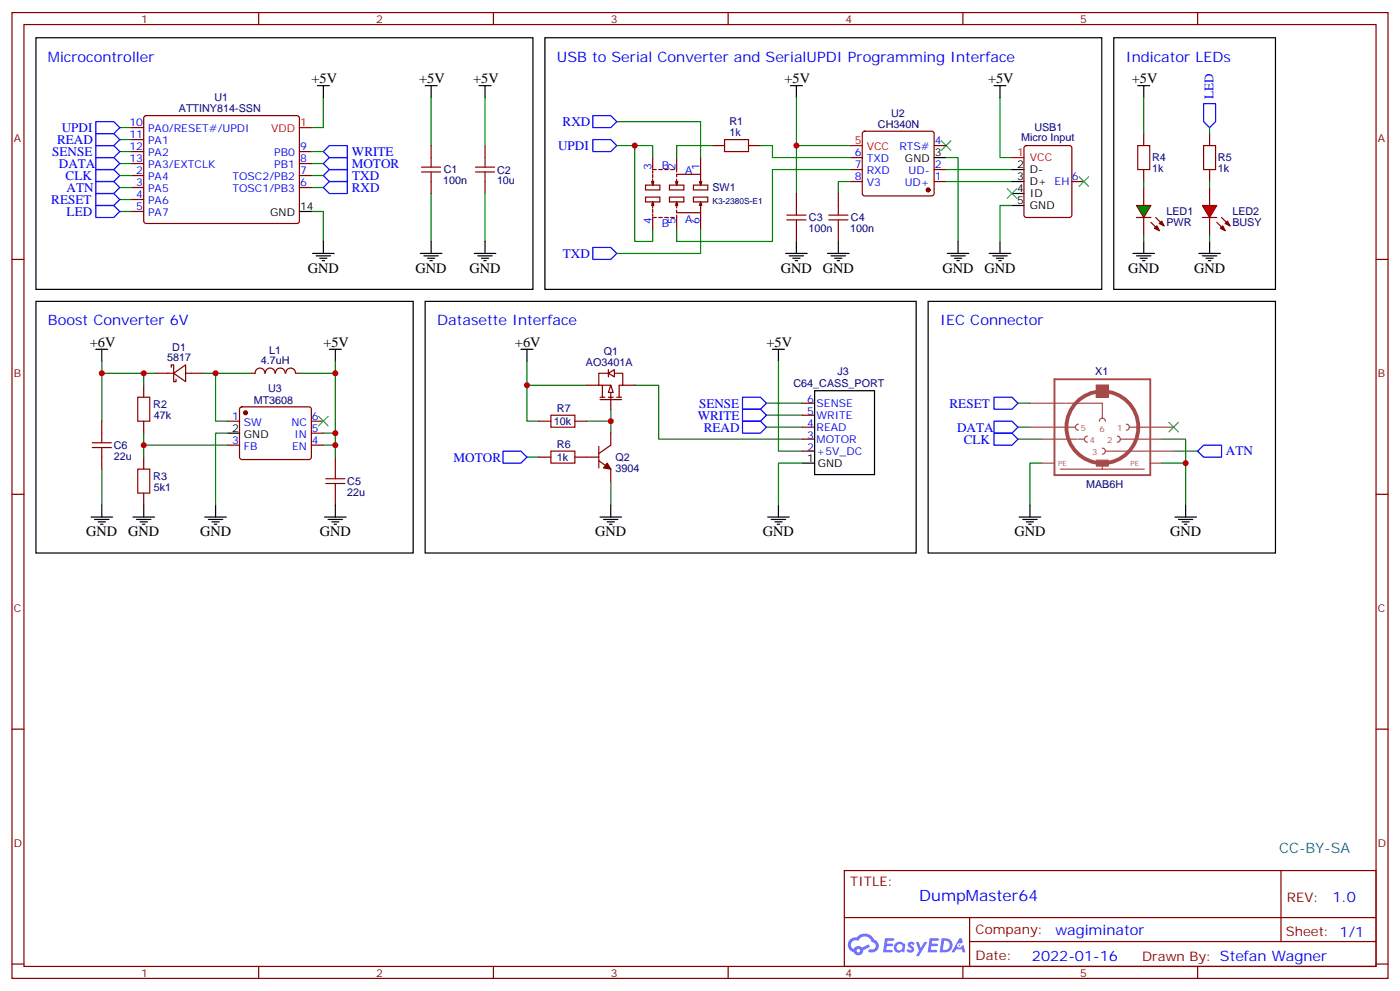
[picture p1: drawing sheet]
<svg xmlns="http://www.w3.org/2000/svg" width="412mm" height="292mm" viewBox="0 0 412 292" stroke-linecap="round" stroke-linejoin="round" font-family="sans-serif">
<g fill="none" stroke="#870000" stroke-width=".35">
<path d="M3.5 3.7h405.4v284.3h-405.4zM7.1 7.2h398.2v277.3h-398.2zM76.2 3.7v3.5M145.3 3.7v3.5M214.5 3.7v3.5M283.6 3.7v3.5M352.8 3.7v3.5M3.5 76.4h3.6M405.3 76.4h3.6M3.5 145.5h3.6M405.3 145.5h3.6M3.5 214.7h3.6"/>
<path d="M405.3 214.7h3.6M248.7 256.3h156.6v28.2h-156.6zM377.3 256.3v20.9M248.7 270.1h156.5M285.6 277.2h119.6M285.6 270.1v14.2M3.5 283.8h3.6M76.2 284.5v3.5M145.3 284.5v3.5M214.5 284.5v3.5M283.6 284.5v3.5M352.8 284.5v3.5"/>
<path d="M405.3 283.8h3.6"/>
</g>
<g fill="#5487ff">
<path d="M267.7 277.5a1.22 1.22 0 0 1 1.7 .2l-.4 .6a.47 .47 0 0 0-.3-.4 .47 .47 0 0 0-.5 .2l.1 .2a1.14 1.14 0 0 1 .8 1.8 1.14 1.14 0 0 1-1.9 0l-.2-.2 .5-.6 .7 .5a.29 .29 0 0 0 .3-.3 .29 .29 0 0 0-.2-.3 1.04 1.04 0 0 1-.6-1.7z"/>
<path d="M260.7 276.2h2.4l.3 .2-.2 .5-1.8 .1-.1 .8h1.5l.3 .4-.3 .4h-1.6l-.2 1.1h1.7l.2 .3-.2 .3-2.6 .1z"/>
<path d="M273.8 276.2h2.4l.3 .2-.1 .5-1.8 .1-.2 .8h1.6l.3 .4-.4 .4-1.6-.1-.1 1.1 1.7 .1 .2 .3-.2 .3-2.6 .1z"/>
<path d="M282.6 276.2h.7l.3 1.3-.6 .3a.69 .69 0 0 0-1 .3 .69 .69 0 0 0 .4 .9 .69 .69 0 0 0 .9-.6l.5-.2 .6 2.2h-.8l-.2-.9h-1.8l-.5 .9h-.8z"/>
<path d="M269.8 277.3h.8l.6 1.8 1.1-1.8h.9l-2.6 4.2h-.8l.9-1.5z"/>
<path d="M277.4 276.2l-.6 4.2h1.3a2.11 2.11 0 0 0 2.5-2.1 2.11 2.11 0 0 0-2.5-2.1zM278.1 277a1.39 1.39 0 0 1 1.7 1.4 1.39 1.39 0 0 1-1.8 1.2h-.3z"/>
<path d="M263.7 277.8a1.54 1.54 0 0 0-.1 2.2 1.54 1.54 0 0 0 2.2 .1l.6 .3 .3-2.3-.2-.3h-.4a1.49 1.49 0 0 0-2.4 0zM264 278.8a.94 .94 0 0 1 1.8 0 .94 .94 0 0 1-1.8 0z"/>
<path d="M250.4 276.6a2.18 2.18 0 0 0 1.1 3.7 1.44 1.44 0 0 0 1.6 .9 1.44 1.44 0 0 0 1.2-1.4l2-1.1-.5-.7-1.9 1a1.47 1.47 0 0 0-2.4 .4 1.39 1.39 0 0 1-.7-1.9 1.39 1.39 0 0 1 2-.5 2.12 2.12 0 0 1 2.2-1.3 2.12 2.12 0 0 1 1.9 1.7 1.14 1.14 0 0 1 1.1 1.4 1.14 1.14 0 0 1-1.7 .7 .43 .43 0 0 0-.5 .4 .43 .43 0 0 0 .4 .5 1.98 1.98 0 0 0 2.5-1.2 1.98 1.98 0 0 0-1.2-2.6 3.1 3.1 0 0 0-5.3-.6l-.9 .1zM252.3 279.9a.55 .55 0 0 1 1.1 0 .55 .55 0 0 1-1.1 0z"/>
<circle cx="282.6" cy="278.3" r=".26"/>
</g>
<path d="M125.2 88.7h144.7v74.1h-144.7zM176.7 152.2h6.4M177.8 152.9h4.2M178.9 153.6h2.1M179.6 154.3h.7M179.9 148.7v3.5" fill="none" stroke="#000" stroke-width=".35"/>
<path d="M155.2 106.4v17.6h3.5M155.2 113.4h17.7M187 113.4h7v15.9h42.4M155.2 134.6h3.5M172.9 124h7M179.9 120.5v7M225.8 122.2h10.6M179.9 141.6v7.1" fill="none" stroke="#008700" stroke-width=".35"/>
<path d="M148.2 132.8h5.3l1.7 1.8-1.7 1.7h-5.3zM218.7 120.5h5.3l1.8 1.7-1.8 1.8h-5.3z" fill="none" stroke="#00f" stroke-width=".35"/>
<path d="M162.3 132.8h7v3.5h-7zM162.3 122.2h7v3.6h-7z" fill="none" stroke="#a10000" stroke-width=".35"/>
<g fill="none" stroke="#870000" stroke-width=".35">
<path d="M176.7 116.9h1.5M176.7 117.7h6.4M177.4 113.4v3.5M179.2 108.8v2.1M179.2 109.9h-2.8v3.5h3.5v3.5M179.2 116.9h1.4M181 109.9h2.4v3.5h-1v3.5M181.7 116.9h1.4M158.7 134.6h3.6M158.7 124h3.6M169.3 134.6h7.1M169.3 124h3.6"/>
<path d="M176.4 135.6l3.5 2.5v3.5M176.4 131.4v6.4M179.9 127.5v3.6l-3.5 2.4"/>
</g>
<path d="M178.9 136.3l1 1.8-2.1-.3z" fill="#870000" stroke="#870000" stroke-width=".35"/>
<g fill="#fff" stroke="#870000" stroke-width=".35">
<path d="M179.2 109.9l1.8-1.1v2.1z"/>
<path d="M179.9 113.4l.7 2.1h-1.4z"/>
</g>
<g fill="none" stroke="#870000" stroke-width=".35">
<path d="M38.8 37.6h3.5M42.6 34.2l.4-.2h44.5l.5 .2 .2 .5-.1 30.7-.6 .4-44.7-.1-.5-.6v-30.4zM254.2 38.8l.5-.2h19.8l.5 .2 .2 .5v17.7l-.3 .5-.4 .2h-19.8l-.5-.3-.2-.4v-17.7zM336.9 39.3v3.6M38.8 51.7h3.5M38.8 55.2h3.5M38.8 58.7h3.5M38.8 48.2h3.5M38.8 44.6h3.5M38.8 41.1h3.5M88.2 51.7h3.5M88.2 55.2h3.5"/>
<path d="M88.2 48.2h3.5M88.2 44.6h3.5M127 42.9v3.5M127 53.4v3.6M142.9 42.9v3.5M142.9 53.4v3.6M190.1 58h4.3v1.4h-4.3zM190.1 54.5h4.3v1.4h-4.3zM191.9 53.4l.4 1.1M192.3 52.7v1.8l.3-1.1M192.3 46.4v3.5h1M192.3 50.3v.7"/>
<path d="M192.3 51.3v1.1M192.3 59.4l-.4 1.1M194 49.9h1.1M195.8 49.9h1M197.2 58h4.2v1.4h-4.2zM197.2 54.5h4.2v1.4h-4.2zM197.6 49.9h1M199 53.4l.3 1.1M199.3 52.7v1.8l.4-1.1M199.3 52v-.7h7.1v3.2l.3-1.1M199.3 46.4v4.2M199.3 59.4l-.3 1.1"/>
<path d="M204.3 58h4.2v1.4h-4.2zM204.3 54.5h4.2v1.4h-4.2zM206 53.4l.4 1.1M206.4 46.4v4.9M206.4 59.4l-.4 1.1M209.9 42.9h3.5M220.5 42.9h3.5M234.6 57v3.5M246.9 57v3.5M250.5 53.4h3.5M250.5 49.9h3.5M250.5 46.4h3.5"/>
<path d="M275.2 53.4h3.5M275.2 49.9h3.5M275.2 42.9h3.5M301.9 43.1l.4-.2h12.7l.7 .4v20l-.4 .7h-13l-.6-.4-.1-20zM315.7 53.4h3.6M336.9 49.9v3.5M336.9 55.2v5.3M38.8 62.3h3.5M192.3 61.6v1M192.3 63v.7M192.6 60.5l-.3-1.1v1.8M193.3 64h-1v3.6"/>
<path d="M194 64h1.1M195.8 64h1M197.6 64h1M199.3 63.3v4.3M199.7 60.5l-.4-1.1v1.8M206.4 62.6v5M206.7 60.5l-.3-1.1v3.2h-7.1v-.7M234.6 67.6v3.5M246.9 67.6v3.5M336.9 64v5.3M42.3 113.4v3.5M45.9 109.9h5.3"/>
<path d="M50.4 108.1v-.7h.8v5h.7v-.7M51.2 109.9l3.5-2.5v5zM54.7 109.9h5.3M70.8 120l.5-.2h19.7l.5 .2 .2 .5v14.4l-.7 .4-20-.1-.4-.6v-14.1zM74.1 109.9h1M75.2 109.9a1.41 1.41 0 0 1 1.4-1.5 1.41 1.41 0 0 1 1.4 1.5M78.2 109.9a1.41 1.41 0 0 1 1.4-1.5 1.41 1.41 0 0 1 1.4 1.5M81.2 109.9a1.41 1.41 0 0 1 1.4-1.5 1.41 1.41 0 0 1 1.4 1.5M84.2 109.9a1.41 1.41 0 0 1 1.4-1.5 1.41 1.41 0 0 1 1.4 1.5M87.1 109.9h1.1M172.9 113.4h3.5M179.9 116.9v3.6"/>
<path d="M183.4 113.4h3.6M236.4 118.7h3.5M30 124v3.5M30 134.6v3.5M42.3 124v3.5M42.3 134.6v3.5M67 124h3.6M67 131.1h3.6M91.7 124h3.5M91.7 131.1h3.5M91.7 127.5h3.5M98.8 134.6v3.5"/>
<path d="M236.4 122.2h3.5M236.4 125.8h3.5M236.4 129.3h3.5M236.4 132.8h3.5M42.3 145.2v3.5M98.8 145.2v3.5"/>
</g>
<g fill="none" stroke="#000" stroke-width=".35">
<path d="M10.6 11.1h146.4v74.1h-146.4zM160.5 11.1h164.1v74.1h-164.1zM93.5 25.2h3.5M95.2 25.2v3.6M125.2 25.2h3.6M127 25.2v3.6M141.1 25.2h3.5M142.9 25.2v3.6M232.8 25.2h3.6M234.6 25.2v3.6M292.8 25.2h3.5M294.6 25.2v3.6"/>
<path d="M275.2 46.4h3.5M298.1 57h3.5M298.1 53.4h3.5M298.1 49.9h3.5M88.2 62.3h3.5M92.1 74.6h6.3M93.1 75.3h4.3M94.2 76h2.1M94.9 76.7h.7M95.2 71.1v3.5M123.8 74.6h6.4M124.9 75.3h4.2"/>
<path d="M125.9 76h2.2M126.6 76.7h.8M127 71.1v3.5M139.7 74.6h6.3M140.8 75.3h4.2M141.8 76h2.1M142.5 76.7h.7M142.9 71.1v3.5M231.4 74.6h6.4M232.5 75.3h4.2M233.5 76h2.2M234.2 76.7h.7"/>
<path d="M234.6 71.1v3.5M243.8 74.6h6.3M244.8 75.3h4.3M245.9 76h2.1M246.6 76.7h.7M246.9 71.1v3.5M279 74.6h6.4M280.1 75.3h4.2M281.2 76h2.1M281.9 76.7h.7M282.2 71.1v3.5M291.4 74.6h6.3"/>
<path d="M292.5 75.3h4.2M293.5 76h2.1M294.2 76.7h.7M294.6 71.1v3.5M298.1 60.5h3.5M10.6 88.7h111.1v74.1h-111.1zM28.2 102.8h3.5M30 102.8v3.6M97 102.8h3.5M98.8 102.8v3.6M153.5 102.8h3.5M155.2 102.8v3.6"/>
<path d="M227.5 102.8h3.6M229.3 102.8v3.6M240 115h17.6v24.7h-17.6zM67 127.5h3.6M236.4 136.3h3.5M26.8 152.2h6.4M27.9 152.9h4.2M28.9 153.6h2.1M29.6 154.3h.7M30 148.7v3.5M39.2 152.2h6.3M40.2 152.9h4.2"/>
<path d="M41.3 153.6h2.1M42 154.3h.7M42.3 148.7v3.5M60.3 152.2h6.4M61.4 152.9h4.2M62.4 153.6h2.2M63.1 154.3h.8M63.5 148.7v3.5M95.6 152.2h6.4M96.7 152.9h4.2M97.7 153.6h2.1M98.4 154.3h.7"/>
<path d="M98.8 148.7v3.5M226.1 152.2h6.4M227.2 152.9h4.2M228.2 153.6h2.2M229 154.3h.7M229.3 148.7v3.5"/>
</g>
<g fill="none" stroke="#00f" stroke-width=".35">
<path d="M28.2 35.8h5.3l1.8 1.8-1.8 1.7h-5.3zM28.2 39.3h5.3l1.8 1.8-1.8 1.8h-5.3zM174.6 34h5.3l1.8 1.8-1.8 1.8h-5.3zM354.5 30.5h3.6v5.3l-1.8 1.8-1.8-1.8zM28.2 42.9h5.3l1.8 1.7-1.8 1.8h-5.3zM95.2 48.2l1.8-1.8h5.3v3.5h-5.3zM95.2 44.6l1.8-1.7h5.3v3.5h-5.3zM95.2 51.7l1.8-1.8h5.3v3.5h-5.3zM97 53.4h5.3v3.6h-5.3l-1.8-1.8zM174.6 41.1h5.3l1.8 1.8-1.8 1.7h-5.3zM28.2 60.5h5.3l1.8 1.8-1.8 1.7h-5.3zM174.6 72.8h5.3l1.8 1.8-1.8 1.8h-5.3z"/>
<path d="M218.7 116.9h5.3l1.8 1.8-1.8 1.8h-5.3zM218.7 124h5.3l1.8 1.8-1.8 1.7h-5.3z"/>
</g>
<g fill="none" stroke="#a10000" stroke-width=".35">
<path d="M124.2 50.6h5.6M124.2 49.2h5.6M127 46.4v2.8M127 50.6v2.8M140.1 50.6h5.6M140.1 49.2h5.6M142.9 46.4v2.8M142.9 50.6v2.8M213.4 41.1h7.1v3.5h-7.1zM335.1 42.9h3.6v7h-3.6zM231.8 64.7h5.6M231.8 63.3h5.6"/>
<path d="M234.6 60.5v2.8M234.6 64.7v2.9M244.1 64.7h5.7M244.1 63.3h5.7M246.9 60.5v2.8M246.9 64.7v2.9M40.6 116.9h3.5v7.1h-3.5zM27.2 131.8h5.6M27.2 130.4h5.6M30 127.5v2.9M30 131.8v2.8M40.6 138.1h3.5v7.1h-3.5z"/>
<path d="M98.8 138.1v2.8M96 142.3h5.6M96 140.9h5.6M98.8 142.3v2.9"/>
</g>
<g fill="none" stroke="#008700" stroke-width=".35">
<path d="M35.3 37.6h3.5M95.2 28.8v8.8h-3.5M127 28.8v14.1M142.9 28.8v14.1M181.7 35.8h24.7v10.6M234.6 28.8v14.1M294.6 28.8v17.6h3.5M35.3 58.7h3.5M35.3 48.2h3.5M35.3 44.6h3.5M35.3 41.1h3.5M91.7 48.2h3.5"/>
<path d="M91.7 51.7h3.5M91.7 55.2h3.5M127 57v14.1M142.9 57v14.1M181.7 42.9h10.6v3.5M187 42.9v28.2h5.3v-3.5M209.9 42.9h-10.6v3.5M224 42.9h3.5v3.5h23M250.5 42.9h-15.9v14.1M250.5 53.4h-3.6v3.6M250.5 49.9h-23v21.2h-28.2v-3.5M278.7 46.4h3.5v24.7"/>
<path d="M278.7 49.9h19.4M278.7 53.4h19.4M35.3 62.3h3.5M91.7 62.3h3.5v8.8M206.4 67.6v7h-24.7M298.1 60.5h-3.5v10.6M30 109.9h15.9M30 106.4v17.6M42.3 109.9v3.5M60 109.9h14.1M63.5 109.9v14.1h3.5M88.2 109.9h10.6"/>
<path d="M98.8 106.4v28.2M225.8 118.7h10.6M229.3 106.4v26.4h7.1M30 138.1v10.6M42.3 131.1h24.7M42.3 127.5v7.1M67 127.5h-3.5v21.2M95.2 127.5h3.6M95.2 131.1h3.6M225.8 125.8h10.6M236.4 136.3h-7.1v12.4"/>
</g>
<path d="M88.2 37.6h3.5M250.5 42.9h3.5M298.1 46.4h3.5" fill="none" stroke="#f00" stroke-width=".35"/>
<g fill="#870000" stroke="#870000" stroke-width=".35">
<circle cx="72.3" cy="121.5" r=".53"/>
<circle cx="273.4" cy="55.9" r=".53"/>
</g>
<path d="M277.3 41.5l2.8 2.8M280.1 41.5l-2.8 2.8M296.7 55.6l2.8 2.8M299.5 55.6l-2.8 2.8M317.9 52l2.8 2.9M320.7 52l-2.8 2.9M93.8 122.6l2.9 2.8M96.7 122.6l-2.9 2.8" fill="none" stroke="#3c3" stroke-width=".35"/>
<path d="M334.8 60.5h4.2l-2.1 3.5z" fill="#0c0" stroke="#870000" stroke-width=".35"/>
<path d="M356.3 39.3v3.6M356.3 49.9v3.5M356.3 55.2v5.3M334.8 64h4.2M339 65.4l2.5 2.5M340.4 64l2.5 2.5M354.2 64h4.2M356.3 64v5.3M358.4 65.4l2.5 2.5M359.8 64l2.5 2.5" fill="none" stroke="#870000" stroke-width=".35"/>
<g fill="#870000" stroke="#870000" stroke-width=".35">
<path d="M340.1 67.2l.7-.7 .7 1.4z"/>
<path d="M341.5 65.8l.7-.7 .7 1.4z"/>
<path d="M359.5 67.2l.7-.7 .7 1.4z"/>
<path d="M361.6 65.1l.7 1.4-1.4-.7z"/>
</g>
<g fill="none" stroke="#000" stroke-width=".35">
<path d="M335.1 25.2h3.6M336.9 25.2v3.6M333.7 74.6h6.4M334.8 75.3h4.2M335.8 76h2.2M336.5 76.7h.8M336.9 71.1v3.5M273.4 88.7h102.3v74.1h-102.3zM300.2 152.2h6.4M301.3 152.9h4.2M302.3 153.6h2.1M303 154.3h.7"/>
<path d="M303.4 148.7v3.5M346.1 152.2h6.3M347.1 152.9h4.3M348.2 153.6h2.1M348.9 154.3h.7M349.2 148.7v3.5"/>
</g>
<path d="M354.5 42.9h3.6v7h-3.6z" fill="none" stroke="#a10000" stroke-width=".35"/>
<path d="M336.9 28.8v10.5M35.3 51.7h3.5M35.3 55.2h3.5M91.7 44.6h3.5M299.9 118.7h3.5M299.9 125.8h3.5M299.9 129.3h7M306.9 136.3h-3.5v12.4M342.2 129.3h7v19.4M342.2 136.3h7M345.7 132.8h7.1" fill="none" stroke="#008700" stroke-width=".35"/>
<path d="M344.3 124.4l2.8 2.8M347.1 124.4l-2.8 2.8" fill="none" stroke="#3c3" stroke-width=".35"/>
<path d="M28.2 46.4h5.3l1.8 1.8-1.8 1.7h-5.3zM28.2 49.9h5.3l1.8 1.8-1.8 1.7h-5.3zM28.2 53.4h5.3l1.8 1.8-1.8 1.8h-5.3zM28.2 57h5.3l1.8 1.7-1.8 1.8h-5.3zM292.8 116.9h5.3l1.8 1.8-1.8 1.8h-5.3zM292.8 124h5.3l1.8 1.8-1.8 1.7h-5.3zM292.8 127.5h5.3l1.8 1.8-1.8 1.8h-5.3zM354.5 131.1h5.3v3.5h-5.3l-1.7-1.8z" fill="none" stroke="#00f" stroke-width=".35"/>
<g fill="none" stroke="#a64a4a" stroke-width=".35">
<path d="M303.4 118.7h10.4M314.1 118.7h10.6v4.4M323 113.4h3.5v3.5h-3.5zM303.4 125.8h10.4M306.9 129.3h10.4M306.9 136.3h3.5M312.4 138.1h24.7M314.1 125.8h2.7M317.7 124.9a.88 .88 0 0 0-.9 .9 .88 .88 0 0 0 .9 .8M317.7 129.3h1.7M320.3 128.4a.88 .88 0 0 0-.9 .9 .88 .88 0 0 0 .9 .9M323.8 124a.88 .88 0 0 1 .9-.9 .88 .88 0 0 1 .9 .9"/>
<path d="M324.7 136.3v1.8M324.7 131.9a.88 .88 0 0 1 .9 .9 .88 .88 0 0 1-.9 .9M325.6 132.8h20.1M329.1 128.4a.88 .88 0 0 1 .9 .9 .88 .88 0 0 1-.9 .9M330 129.3h12.2M331.8 124.9a.88 .88 0 0 1 .9 .9 .88 .88 0 0 1-.9 .8M332.7 125.8h13M338.7 136.3h3.5"/>
</g>
<path d="M310.6 111.7h28.2v28.2h-28.2z" fill="none" stroke="#a64a4a" stroke-width=".56"/>
<path d="M335.3 125.8a10.6 10.6 0 0 0-15.5-9.4 10.6 10.6 0 0 0-1.2 18.1 10.6 10.6 0 0 0 16.6-7.3l.1-1.3" fill="none" stroke="#a64a4a" stroke-width="1.1"/>
<g fill="#a64a4a" stroke="#a64a4a" stroke-width=".29">
<path d="M323 113.4h3.5v3.5h-3.5z"/>
<path d="M323 135.5h3.5v1.7h-3.5z"/>
</g>
<path d="M354.2 60.5h4.2l-2.1 3.5z" fill="#f00" stroke="#870000" stroke-width=".35"/>
<path d="M328.1 11.1h47.6v74.1h-47.6zM353.1 74.6h6.4M354.2 75.3h4.2M355.2 76h2.2M356 76.7h.7M356.3 71.1v3.5" fill="none" stroke="#000" stroke-width=".35"/>
<path d="M356.3 37.6v1.7M336.9 53.4v1.8M356.3 53.4v1.8M336.9 69.3v1.8M356.3 69.3v1.8" fill="none" stroke="#008700" stroke-width=".35"/>
<g fill="#c00">
<circle cx="155.2" cy="113.4" r=".88"/>
<circle cx="179.9" cy="124" r=".88"/>
<circle cx="234.6" cy="42.9" r=".88"/>
<circle cx="187" cy="42.9" r=".88"/>
<circle cx="98.8" cy="127.5" r=".88"/>
<circle cx="98.8" cy="131.1" r=".88"/>
<circle cx="98.8" cy="109.9" r=".88"/>
<circle cx="63.5" cy="109.9" r=".88"/>
<circle cx="30" cy="109.9" r=".88"/>
<circle cx="42.3" cy="109.9" r=".88"/>
<circle cx="42.3" cy="131.1" r=".88"/>
<circle cx="349.3" cy="136.3" r=".88"/>
</g>
<text font-size="4.6" fill="#00f" x="270.8" y="265.3">DumpMaster64</text>
<g font-size="4.2" fill="#00f">
<text x="14.1" y="18.2">Microcontroller</text>
<text x="164" y="18.2">USB to Serial Converter and SerialUPDI Programming Interface</text>
<text x="331.6" y="18.2">Indicator LEDs</text>
<text x="14.1" y="95.8">Boost Converter 6V</text>
<text x="128.8" y="95.8">Datasette Interface</text>
<text x="276.9" y="95.8">IEC Connector</text>
<text x="392.5" y="265.6">1.0</text>
<text x="310.9" y="275.1">wagiminator</text>
<text x="304" y="282.9">2022-01-16</text>
</g>
<g font-size="4.2">
<text x="91.7" y="24.5">+5V</text>
<text x="123.5" y="24.5">+5V</text>
<text x="139.3" y="24.5">+5V</text>
<text x="231.1" y="24.5">+5V</text>
<text x="291" y="24.5">+5V</text>
<text x="333.4" y="24.5">+5V</text>
<text x="90.7" y="80.3">GND</text>
<text x="122.4" y="80.3">GND</text>
<text x="138.3" y="80.3">GND</text>
<text x="230" y="80.3">GND</text>
<text x="242.4" y="80.3">GND</text>
<text x="277.6" y="80.3">GND</text>
<text x="290" y="80.3">GND</text>
<text x="332.3" y="80.3">GND</text>
<text x="351.7" y="80.3">GND</text>
<text x="26.5" y="102.1">+6V</text>
<text x="95.2" y="102.1">+5V</text>
<text x="151.7" y="102.1">+6V</text>
<text x="225.8" y="102.1">+5V</text>
<text x="25.4" y="157.9">GND</text>
<text x="37.7" y="157.9">GND</text>
<text x="58.9" y="157.9">GND</text>
<text x="94.2" y="157.9">GND</text>
<text x="175.3" y="157.9">GND</text>
<text x="224.7" y="157.9">GND</text>
<text x="298.8" y="157.9">GND</text>
<text x="344.7" y="157.9">GND</text>
</g>
<text font-size="4.2" fill="#0099b0" x="376.8" y="251">CC-BY-SA</text>
<g font-size="3.9" fill="#00f">
<text x="357.5" y="29.2" transform="rotate(-90 357.5 29.2)">LED</text>
<text x="18.2" y="38.8">UPDI</text>
<text x="165.7" y="37.1">RXD</text>
<text x="15.4" y="45.9">SENSE</text>
<text x="16.8" y="42.4">READ</text>
<text x="103.7" y="45.9">WRITE</text>
<text x="164.4" y="44.1">UPDI</text>
<text x="17.3" y="49.5">DATA</text>
<text x="19.3" y="53">CLK</text>
<text x="103.6" y="49.4">MOTOR</text>
<text x="103.7" y="52.9">TXD</text>
<text x="19.6" y="56.6">ATN</text>
<text x="103.6" y="56.5">RXD</text>
<text x="15.1" y="60">RESET</text>
<text x="19.6" y="63.5">LED</text>
<text x="165.8" y="75.9">TXD</text>
<text x="279.7" y="120">RESET</text>
<text x="205.5" y="123.5">WRITE</text>
<text x="205.9" y="120">SENSE</text>
<text x="207.3" y="127.1">READ</text>
<text x="281.9" y="127.1">DATA</text>
<text x="283.9" y="130.6">CLK</text>
<text x="133.6" y="135.9">MOTOR</text>
<text x="361.1" y="134">ATN</text>
</g>
<g font-size="3.9" fill="#800">
<text x="250.5" y="260.9">TITLE:</text>
<text x="379.1" y="265.6">REV:</text>
<text x="287.4" y="275.1">Company:</text>
<text x="378.7" y="275.7">Sheet: 1/1</text>
<text x="287.4" y="282.8">Date:</text>
<text x="336.4" y="282.8">Drawn By: Stefan Wagner</text>
</g>
<g font-size="3.2" fill="#800">
<text x="41.6" y="6.7">1</text>
<text x="110.8" y="6.7">2</text>
<text x="179.9" y="6.7">3</text>
<text x="249.1" y="6.7">4</text>
<text x="318.2" y="6.7">5</text>
<text x="4.1" y="41.8">A</text>
<text x="405.9" y="41.8">A</text>
<text x="4.1" y="110.9">B</text>
<text x="405.9" y="110.9">B</text>
<text x="4.1" y="180.1">C</text>
<text x="405.9" y="180.1">C</text>
<text x="4.1" y="249.2">D</text>
<text x="405.9" y="249.2">D</text>
<text x="41.6" y="287.5">1</text>
<text x="110.8" y="287.5">2</text>
<text x="179.9" y="287.5">3</text>
<text x="249.1" y="287.5">4</text>
<text x="318.2" y="287.5">5</text>
</g>
<g font-size="3.2" fill="#000080">
<text x="63.2" y="29.8">U1</text>
<text x="52.7" y="33.1">ATTINY814-SSN</text>
<text x="262.5" y="34.4">U2</text>
<text x="214.9" y="40">1k</text>
<text x="214.9" y="36.8">R1</text>
<text x="258.6" y="37.6">CH340N</text>
<text x="300.8" y="41.5">Micro Input</text>
<text x="304.7" y="38.6">USB1</text>
<text x="339.4" y="47.5">R4</text>
<text x="358.8" y="47.5">R5</text>
<text x="130.7" y="51.1">C1</text>
<text x="146.4" y="51.1">C2</text>
<text x="339.4" y="50.7">1k</text>
<text x="358.8" y="50.7">1k</text>
<text x="130.5" y="54.2">100n</text>
<text x="146.4" y="54.2">10u</text>
<text x="209.9" y="56.3">SW1</text>
<text x="238.3" y="65.2">C3</text>
<text x="250.6" y="65.2">C4</text>
<text x="343.6" y="63.4">LED1</text>
<text x="363" y="63.4">LED2</text>
<text x="238.1" y="68.4">100n</text>
<text x="250.5" y="68.4">100n</text>
<text x="343.6" y="66.6">PWR</text>
<text x="363" y="66.6">BUSY</text>
<text x="49.2" y="106.4">5817</text>
<text x="50.8" y="103.2">D1</text>
<text x="76.8" y="107.2">4.7uH</text>
<text x="79.3" y="104.1">L1</text>
<text x="172.6" y="107.8">AO3401A</text>
<text x="177.8" y="104.6">Q1</text>
<text x="233.7" y="113.9">C64_CASS_PORT</text>
<text x="246.7" y="110.4">J3</text>
<text x="322.6" y="110.4">X1</text>
<text x="74.7" y="118.8">MT3608</text>
<text x="78.9" y="115.5">U3</text>
<text x="45.2" y="120.2">R2</text>
<text x="45.3" y="123.4">47k</text>
<text x="163.2" y="125.1">10k</text>
<text x="164.1" y="121.3">R7</text>
<text x="164.1" y="131.8">R6</text>
<text x="33.5" y="135.4">22u</text>
<text x="33.5" y="132.2">C6</text>
<text x="164.1" y="135.7">1k</text>
<text x="181.3" y="135.7">Q2</text>
<text x="45.2" y="141.4">R3</text>
<text x="102.3" y="142.8">C5</text>
<text x="181.3" y="138.9">3904</text>
<text x="319.9" y="143.5">MAB6H</text>
<text x="45.3" y="144.5">5k1</text>
<text x="102.3" y="145.9">22u</text>
</g>
<g font-size="3.2" fill="#00f">
<text x="38.1" y="37.2">10</text>
<text x="38.1" y="40.7">11</text>
<text x="43.6" y="39">PA0/RESET#/UPDI</text>
<text x="38.1" y="44.3">12</text>
<text x="38.1" y="47.8">13</text>
<text x="43.6" y="42.5">PA1</text>
<text x="43.6" y="46">PA2</text>
<text x="80.8" y="46">PB0</text>
<text x="88.4" y="47.8">8</text>
<text x="88.4" y="44.3">9</text>
<text x="251.8" y="46">6</text>
<text x="255.3" y="47.8">TXD</text>
<text x="264.9" y="44.3">RTS#</text>
<text x="275.3" y="42.5">4</text>
<text x="40.1" y="51.3">2</text>
<text x="43.6" y="53.1">PA4</text>
<text x="43.6" y="49.6">PA3/EXTCLK</text>
<text x="68.5" y="53.1">TOSC2/PB2</text>
<text x="80.8" y="49.6">PB1</text>
<text x="88.4" y="51.3">7</text>
<text x="191.9" y="49.9" transform="rotate(-90 191.9 49.9)">3</text>
<text x="195" y="49.7">B</text>
<text x="199" y="49.9" transform="rotate(-90 199 49.9)">2</text>
<text x="201.8" y="51.3">A</text>
<text x="206" y="49.9" transform="rotate(-90 206 49.9)">1</text>
<text x="251.8" y="49.6">7</text>
<text x="251.8" y="53.1">8</text>
<text x="255.3" y="51.3">RXD</text>
<text x="267.7" y="51.3">UD-</text>
<text x="275.3" y="53.1">1</text>
<text x="275.3" y="49.6">2</text>
<text x="315.7" y="53.1">6</text>
<text x="40.1" y="54.9">3</text>
<text x="40.1" y="58.4">4</text>
<text x="43.6" y="56.6">PA5</text>
<text x="68.5" y="56.6">TOSC1/PB3</text>
<text x="88.4" y="54.9">6</text>
<text x="255.3" y="54.9">V3</text>
<text x="266.5" y="54.9">UD+</text>
<text x="40.1" y="61.9">5</text>
<text x="43.6" y="60.1">PA6</text>
<text x="43.6" y="63.7">PA7</text>
<text x="201.8" y="65.5">A</text>
<text x="191.9" y="66" transform="rotate(-90 191.9 66)">4</text>
<text x="195" y="66.9">B</text>
<text x="199" y="66" transform="rotate(-90 199 66)">5</text>
<text x="206" y="66" transform="rotate(-90 206 66)">6</text>
<text x="237.8" y="118.5">6</text>
<text x="240.6" y="119.9">SENSE</text>
<text x="68.4" y="123.6">1</text>
<text x="71.9" y="125.4">SW</text>
<text x="85.8" y="125.4">NC</text>
<text x="91.9" y="123.6">6</text>
<text x="237.8" y="122">5</text>
<text x="237.8" y="125.6">4</text>
<text x="240.6" y="123.5">WRITE</text>
<text x="68.4" y="130.7">3</text>
<text x="86.7" y="128.9">IN</text>
<text x="91.9" y="130.7">4</text>
<text x="91.9" y="127.2">5</text>
<text x="237.8" y="129.1">3</text>
<text x="240.6" y="127">READ</text>
<text x="240.6" y="130.5">MOTOR</text>
<text x="71.9" y="132.5">FB</text>
<text x="86" y="132.5">EN</text>
<text x="237.8" y="132.6">2</text>
<text x="240.6" y="134">+5V_DC</text>
</g>
<g font-size="3.2" fill="#f00">
<text x="79.8" y="39">VDD</text>
<text x="88.4" y="37.2">1</text>
<text x="251.8" y="42.5">5</text>
<text x="255.3" y="44.3">VCC</text>
<text x="299.6" y="46">1</text>
<text x="303.4" y="47.4">VCC</text>
</g>
<g font-size="3.2">
<text x="266.6" y="47.8">GND</text>
<text x="275.3" y="46">3</text>
<text x="299.6" y="53.1">3</text>
<text x="299.6" y="49.6">2</text>
<text x="303.4" y="51">D-</text>
<text x="299.6" y="56.6">4</text>
<text x="303.4" y="58">ID</text>
<text x="303.4" y="54.5">D+ EH</text>
<text x="79.6" y="63.7">GND</text>
<text x="88.4" y="61.9">14</text>
<text x="299.6" y="60.1">5</text>
<text x="303.4" y="61.6">GND</text>
<text x="68.4" y="127.2">2</text>
<text x="71.9" y="128.9">GND</text>
<text x="237.8" y="136.2">1</text>
<text x="240.9" y="137.6">GND</text>
</g>
<text font-size="2.5" fill="#000080" x="209.9" y="60">K3-2380S-E1</text>
<g font-size="2.5" fill="#a54b4b">
<text x="318.4" y="126.8">5</text>
<text x="321" y="130.4">4</text>
<text x="323.8" y="127.2">6</text>
<text x="326.1" y="130.5">2</text>
<text x="329.1" y="126.8">1</text>
<text x="321.7" y="133.9">3</text>
</g>
<g font-size="2.1" fill="#a54b4b">
<text x="311.7" y="137.2">PE</text>
<text x="333" y="137.2">PE</text>
</g>
</svg>
